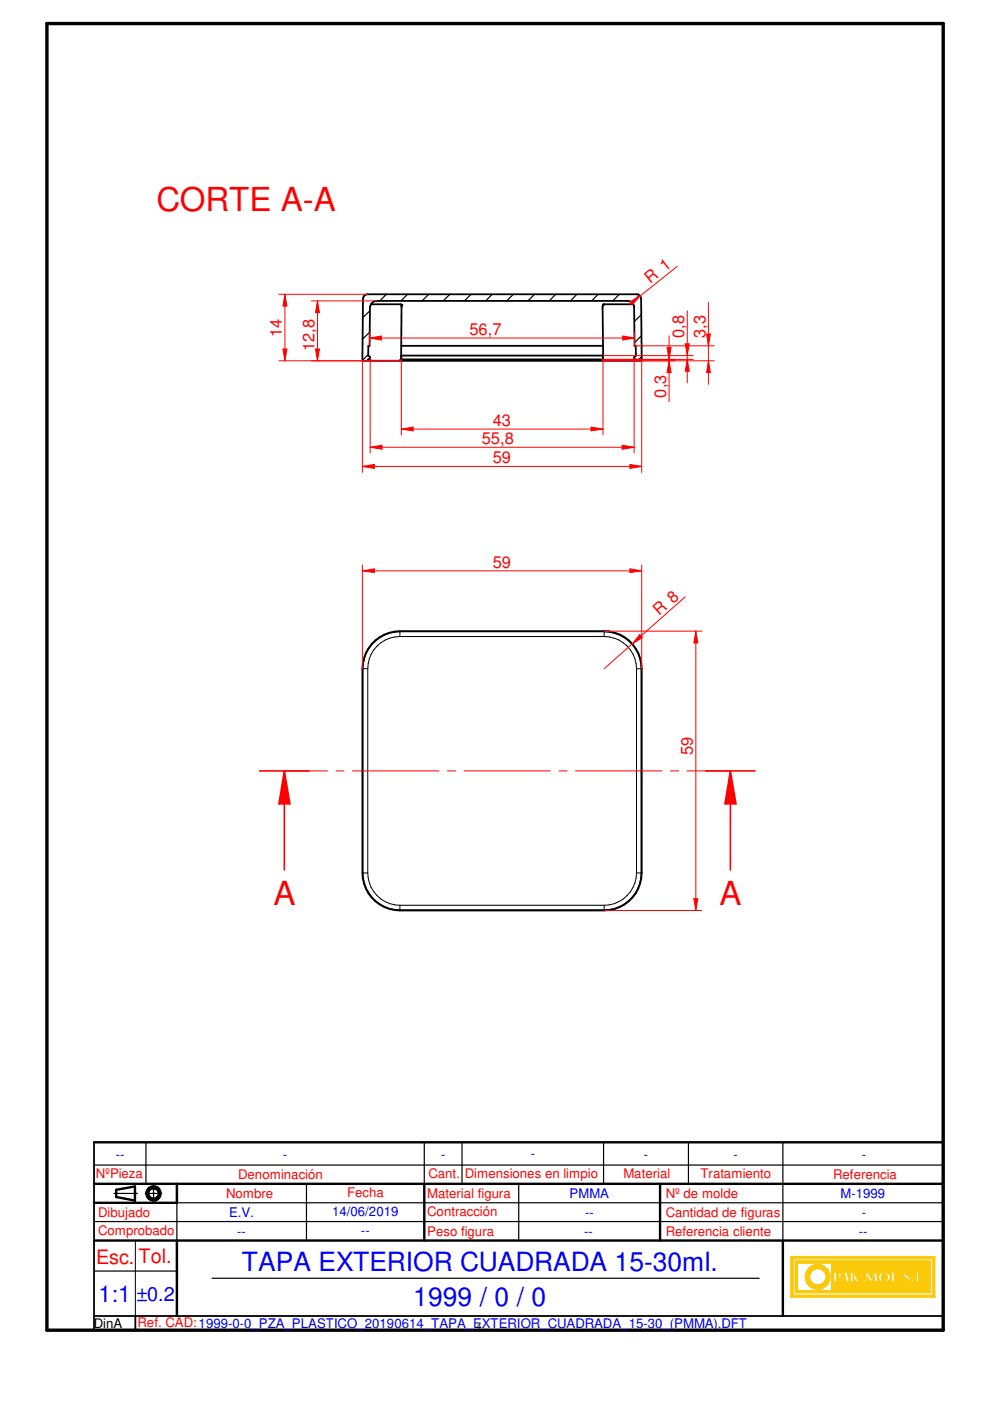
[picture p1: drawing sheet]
<svg xmlns="http://www.w3.org/2000/svg" width="210mm" height="297mm" viewBox="0 0 210 297" stroke-linecap="round" stroke-linejoin="round" font-family="sans-serif">
<path d="M9.9 5h190.1v277h-190.1z" fill="none" stroke="#000" stroke-width=".72"/>
<g fill="none" stroke="#000" stroke-width=".51">
<path d="M19.9 255h17.6M19.9 251h180.1M24.6 252.3v1.5M28.6 251.5v3.1M140 251v12M19.9 263h180.1M166 263v16"/>
<circle cx="32.5" cy="253" r="1.5"/>
<circle cx="32.6" cy="253" r="1.14"/>
</g>
<path d="M19.9 242.2v39.8h180.1v-39.8M19.9 279h180.1M28.7 279v3" fill="none" stroke="#000" stroke-width=".38"/>
<g fill="none" stroke="#000" stroke-width=".25">
<path d="M19.9 247h180.1M19.9 259h180.1M24.1 253h5M30.8 253h3.5M30.9 242.2v8.8M32.6 251.3v3.5M37.5 255v8M65 251v12M98 242.2v8.8M110 251v12M128 242.2v8.8M146 242.2v8.8"/>
<path d="M166 242.2v20.8M19.9 269.5h17.6M45 271h116"/>
</g>
<g fill="#faca0a">
<path d="M167.7 266.4v8.6h30.5v-8.6zM168.1 266.9h29.7v7.7h-29.7z" fill-rule="evenodd"/>
<path d="M168.6 267.3v6.8h28.7v-6.8zM193.1 271.5a.3 .3 0 0 1 .6 0 .3 .3 0 0 1-.6 0zM194.2 269.7h.6v1.9h.8v.2h-1.4zM195.9 271.4l.4-.1v.4l-.3 .1zM169.1 267.8h7.2v5.8h-7.2zM176.8 269.7h.8a.61 .61 0 0 1 .8 .5 .61 .61 0 0 1-.6 .7h-.4v.9h-.6zM179 269.7h.5l.6 2.1h-.6l-.1-.4h-.6l-.2 .4h-.2zM180.3 269.7h.5v.9l.8-.9h.3l-.5 .7 .7 1.4h-.7l-.5-.9-.1 .9h-.5zM182.2 270.6h.8v.2h-.8zM183.7 269.7h.3l.7 1.4 .8-1.4h.3l.3 2.1h-.6l-.1-1.2-.7 1.2h-.2l-.6-1.2-.2 1.2h-.4zM186.4 270.2a1.19 1.19 0 0 1 1.7-.4 1.19 1.19 0 0 1 .3 1.7 1.2 1.2 0 0 1-1.5 .2 1.2 1.2 0 0 1-.5-1.5zM189 269.7h.6v1.9h.8v.2h-1.4zM191.6 270a.73 .73 0 0 1 .8-.3 .73 .73 0 0 1 .6 .6l-.3 .1a.35 .35 0 0 0-.3-.5 .35 .35 0 0 0-.4 .4l.3 .1a.74 .74 0 0 1 .6 1.1 .74 .74 0 0 1-1.2 .1l-.1-.5h.2v.3a.35 .35 0 0 0 .5 .2 .35 .35 0 0 0 .1-.5 .88 .88 0 0 1-.8-1.1z" fill-rule="evenodd"/>
</g>
<g fill="none" stroke="#faca0a" stroke-width=".25">
<path d="M176.8 269.7h.8a.63 .63 0 0 1 .7 .3 .63 .63 0 0 1 0 .8l-.9 .1v.9h-.6zM179 269.7h.5l.6 2.1h-.6l-.1-.4h-.6l-.2 .4h-.2zM180.3 269.7h.5v.9l.8-.9h.3l-.5 .7 .7 1.4h-.7l-.5-.9-.1 .9h-.5zM183.7 269.7h.3l.7 1.4 .8-1.4h.3l.3 2.1h-.6l-.1-1.2-.7 1.2h-.2l-.6-1.2-.2 1.2h-.4zM186.4 270.2a1.19 1.19 0 0 1 1.7-.4 1.19 1.19 0 0 1 .3 1.7 1.2 1.2 0 0 1-1.5 .2 1.2 1.2 0 0 1-.5-1.5zM191.8 271.3h.1M192.2 271.7l-.4-.3v-.3h-.2a.73 .73 0 0 0 .4 .7 .73 .73 0 0 0 .8-.1M192.2 271.7h.1M192.2 269.7l-.4 .2-.2 .4a1.24 1.24 0 0 0 .9 1l.1 .1M192.3 269.7h.1M192.3 269.7l.6 .3 .1 .3-.3 .1a.35 .35 0 0 0-.3-.5 .35 .35 0 0 0-.4 .4l1 .6-.2 .8M192.3 270.4h.1"/>
<path d="M192.6 271.4h.1M192.6 271.4l-.4 .3M192.8 271.7h.1"/>
</g>
<path d="M171.3 269.1a2.65 2.65 0 0 1 2.9-.9 2.65 2.65 0 0 1 1.8 2.4h-.9a1.75 1.75 0 0 0-2.6-1.4 1.75 1.75 0 0 0 0 3 1.75 1.75 0 0 0 2.6-1.4h.9a2.66 2.66 0 0 1-3.6 2.4 2.66 2.66 0 0 1-1.1-4.1z" fill-rule="evenodd" fill="#faca0a"/>
<path d="M171.5 268.9a2.65 2.65 0 0 1 2.8-.7 2.65 2.65 0 0 1 1.7 2.4h-.9a1.74 1.74 0 0 0-2.6-1.4 1.74 1.74 0 0 0 0 3 1.74 1.74 0 0 0 2.6-1.4h.9a2.65 2.65 0 0 1-3.7 2.3 2.65 2.65 0 0 1-.8-4.2z" fill="none" stroke="#faca0a" stroke-width=".25"/>
<path d="M177.4 270l.4 .2v.4l-.3 .2h-.1z" fill-rule="evenodd" fill="#faca0a"/>
<path d="M177.4 270l.4 .2v.4l-.3 .2h-.1z" fill="none" stroke="#faca0a" stroke-width=".25"/>
<path d="M179.1 270.3l.2 .8h-.5z" fill="#faca0a"/>
<path d="M179.1 270.3l.2 .8h-.5z" fill="none" stroke="#faca0a" stroke-width=".25"/>
<path d="M187.1 270.2a.65 .65 0 0 1 .8-.1 .65 .65 0 0 1 .3 .7 .68 .68 0 0 1-.7 .9 .68 .68 0 0 1-.6-.9z" fill-rule="evenodd" fill="#faca0a"/>
<g fill="none" stroke="#faca0a" stroke-width=".25">
<path d="M167.7 266.4h30.5v8.6h-30.5zM168.1 266.9h29.7v7.7h-29.7zM168.6 267.3h28.7v6.8h-28.7zM169.1 267.8h7.2v5.8h-7.2zM182.2 270.6h.8v.2h-.8zM187.2 270l.3-.1a.9 .9 0 0 1 .6 .9 .9 .9 0 0 1-.6 .9 .96 .96 0 0 1-.3-1.7zM189 269.7h.6v1.9h.8v.2h-1.4zM194.2 269.7h.6v1.9h.8v.2h-1.4zM195.9 271.4l.4-.1v.4l-.3 .1z"/>
<circle cx="193.4" cy="271.5" r=".27"/>
</g>
<path d="M19.9 242.2h180.1M24.6 253.8l4 .8M28.6 251.5l-4 .8M37.5 251v4M90 251v12M37.5 263v16" fill="none" stroke="#000" stroke-width=".51"/>
<path d="M37.5 255h162.5M90 242.2v8.8" fill="none" stroke="#000" stroke-width=".25"/>
<g fill="none" stroke="#000" stroke-width=".21">
<path d="M78.9 136.7a7.9 7.9 0 0 1 5.9-2.8h43.3a7.8 7.8 0 0 1 7.8 7.9v43.3a7.8 7.8 0 0 1-7.8 7.8h-43.3a7.8 7.8 0 0 1-7.8-7.8v-43.3a8.2 8.2 0 0 1 1.9-5.1zM84.8 135a6.8 6.8 0 0 0-6.8 6.8M84.8 135h43.3M84.8 133.8v1.2M128.1 135a6.9 6.9 0 0 1 6.9 6.8M128.1 133.8v1.2M76.8 141.8h1.2M78 141.8v43.3M135 141.8v43.3M135 141.8h1.1M76.8 185.1h1.2M78 185.1a6.9 6.9 0 0 0 6.8 6.8"/>
<path d="M84.8 191.9h43.3M84.8 191.9v1.1M128.1 191.9v1.1M135 185.1a6.9 6.9 0 0 1-6.9 6.8M135 185.1h1.1M28.7 263v16"/>
</g>
<path d="M78.8 136.6a7.9 7.9 0 0 1 6-2.8h43.3a8 8 0 0 1 8 8v43.3a8 8 0 0 1-8 7.9h-43.3a8 8 0 0 1-8-7.9v-43.3a8.2 8.2 0 0 1 2-5.2z" fill="none" stroke="#000" stroke-width=".38"/>
<path d="M60.3 163.4h9.1M71.2 163.4h1.7M74.7 163.4h18.4M94.9 163.4h1.7M98.4 163.4h18.3M118.5 163.4h1.7M122 163.4h18.4M142.2 163.4h1.7M145.7 163.4h9.2" fill="none" stroke="#f00" stroke-width=".21"/>
<path d="M65.5 163.4h-5.2v21M149.6 163.4h5.3" fill="none" stroke="#f00" stroke-width=".34"/>
<path d="M60.3 163.4l1.2 7h-2.4z" fill="#f00"/>
<path d="M60.3 163.4l1.2 7h-2.4zM154.9 163.4v21" fill="none" stroke="#f00" stroke-width=".34"/>
<path d="M154.9 163.4l1.1 7h-2.3z" fill="#f00"/>
<path d="M55 163.4h5.3M154.9 163.4l1.1 7h-2.3zM154.9 163.4h5.2" fill="none" stroke="#f00" stroke-width=".34"/>
<g fill="none" stroke="#000" stroke-width=".25">
<path d="M78.1 75.2l-1.3 1.2M78.4 70.4l-1.5 1.5M78.4 65.9l-1.5 1.5M81.9 62.4l-1.4 1.4M86.4 62.4l-1.4 1.4M90.9 62.4l-1.4 1.4M95.4 62.4l-1.4 1.4M99.9 62.4l-1.4 1.4M104.4 62.4l-1.4 1.4M108.8 62.4l-1.4 1.4M113.3 62.4l-1.4 1.4M117.8 62.4l-1.3 1.4"/>
<path d="M122.3 62.4l-1.4 1.4M126.8 62.4l-1.4 1.4M131.3 62.4l-1.4 1.4M135.6 62.6l-1.6 1.6M136 66.7l-1.5 1.5M136 71.2l-1.5 1.4M136.1 75.6l-1 .9"/>
</g>
<path d="M77.3 62.7l.7-.3h57a.94 .94 0 0 1 .9 1l.2 13.1h-59.3l.2-13.1zM78.1 76.5v-.3l.2-.1 .2-.3-.4-.4v-2.1h.3v-8.1a1.48 1.48 0 0 1 1.5-1.4h53.1a1.4 1.4 0 0 1 1.5 1.4v8.1h.3v2.1l-.3 .2v.4l.3 .2v.3M78.6 76.3l-.2 .2M78.7 64.5l6.3 .1M85 73.3h42.8M85.1 64.6v.1M85.1 75.4h42.7v.8h-42.7zM85.1 64.7l-.1 11.8-.2-.2M127.8 64.7l.1 11.8 .2-.2M127.8 64.6v.1M134.2 64.5l-6.3 .1M134.4 76.3l.2 .2" fill="none" stroke="#000" stroke-width=".38"/>
<g fill="#000">
<circle cx="85.1" cy="64.6" r=".19"/>
<circle cx="85.1" cy="64.7" r=".19"/>
<circle cx="127.8" cy="64.7" r=".19"/>
<circle cx="127.9" cy="64.6" r=".19"/>
</g>
<path d="M76.8 119.8v22M136.1 119.8v22M76.8 121l2.6-.4v.8z" fill="none" stroke="#f00" stroke-width=".21"/>
<path d="M76.8 121l2.6-.4v.8z" fill="#f00"/>
<path d="M133.6 120.6l2.5 .4-2.5 .4z" fill="none" stroke="#f00" stroke-width=".21"/>
<path d="M133.6 120.6l2.5 .4-2.5 .4z" fill="#f00"/>
<path d="M76.8 121h59.3M128.1 133.8h20.7M147.5 133.8l.5 2.5h-.9zM128.1 193h20.7" fill="none" stroke="#f00" stroke-width=".21"/>
<path d="M147.5 133.8l.5 2.5h-.9z" fill="#f00"/>
<path d="M147.1 190.5h.9l-.5 2.5z" fill="none" stroke="#f00" stroke-width=".21"/>
<path d="M147.1 190.5h.9l-.5 2.5z" fill="#f00"/>
<path d="M59.1 62.4h18.9M59.1 76.5h25.9M60.4 62.4l.4 2.5h-.8zM147.5 133.8v59.2" fill="none" stroke="#f00" stroke-width=".21"/>
<path d="M60.4 62.4l.4 2.5h-.8z" fill="#f00"/>
<path d="M60 74h.8l-.4 2.5z" fill="none" stroke="#f00" stroke-width=".21"/>
<path d="M60 74h.8l-.4 2.5z" fill="#f00"/>
<path d="M60.4 62.4v14.1M66 76.5h19M66 63.8h13.9M66.9 74h.8l-.4 2.5z" fill="none" stroke="#f00" stroke-width=".21"/>
<path d="M66.9 74h.8l-.4 2.5z" fill="#f00"/>
<path d="M67.3 63.8l.4 2.5h-.8z" fill="none" stroke="#f00" stroke-width=".21"/>
<path d="M67.3 63.8l.4 2.5h-.8z" fill="#f00"/>
<path d="M67.3 63.8v12.7M134.5 73.3h17M134.6 76.5h16.9M150.2 76.5l.4 2.5h-.8z" fill="none" stroke="#f00" stroke-width=".21"/>
<path d="M150.2 76.5l.4 2.5h-.8z" fill="#f00"/>
<path d="M149.8 70.8h.8l-.4 2.5z" fill="none" stroke="#f00" stroke-width=".21"/>
<path d="M149.8 70.8h.8l-.4 2.5z" fill="#f00"/>
<path d="M127.8 76.2h15.3M127.9 76.5h15.2M141.9 76.5l.4 2.5h-.9zM150.2 64.1v17.4" fill="none" stroke="#f00" stroke-width=".21"/>
<path d="M141.9 76.5l.4 2.5h-.9z" fill="#f00"/>
<path d="M141.4 73.7h.9l-.4 2.5z" fill="none" stroke="#f00" stroke-width=".21"/>
<path d="M141.4 73.7h.9l-.4 2.5z" fill="#f00"/>
<path d="M127.8 75.4h19.2M127.8 76.2h19.2M141.9 71.2v14M145.3 72.9h.8l-.4 2.5z" fill="none" stroke="#f00" stroke-width=".21"/>
<path d="M145.3 72.9h.8l-.4 2.5z" fill="#f00"/>
<path d="M145.7 76.2l.4 2.5h-.8z" fill="none" stroke="#f00" stroke-width=".21"/>
<path d="M145.7 76.2l.4 2.5h-.8z" fill="#f00"/>
<path d="M143.6 56.5l-8.6 6.9M133.5 64l2.2-1.3-1.7 1.9zM145.7 65.9v15.3" fill="none" stroke="#f00" stroke-width=".21"/>
<path d="M133.5 64l2.2-1.3-1.7 1.9z" fill="#f00"/>
<path d="M76.8 76.5v23.7M136.1 76.5v23.7M76.8 98.9l2.6-.4v.8z" fill="none" stroke="#f00" stroke-width=".21"/>
<path d="M76.8 98.9l2.6-.4v.8z" fill="#f00"/>
<path d="M133.6 98.5l2.5 .4-2.5 .4z" fill="none" stroke="#f00" stroke-width=".21"/>
<path d="M133.6 98.5l2.5 .4-2.5 .4z" fill="#f00"/>
<path d="M78.4 70.4v2.9M78.4 71.7l2.5-.5v.9zM134.5 70.4v2.9M76.8 98.9h59.3" fill="none" stroke="#f00" stroke-width=".21"/>
<path d="M78.4 71.7l2.5-.5v.9z" fill="#f00"/>
<path d="M132 71.2l2.5 .5-2.5 .4z" fill="none" stroke="#f00" stroke-width=".21"/>
<path d="M132 71.2l2.5 .5-2.5 .4z" fill="#f00"/>
<path d="M78.4 71.7h56.1M78.5 75.9v20.2M134.5 75.9v20.2M78.5 94.8l2.5-.4v.8z" fill="none" stroke="#f00" stroke-width=".21"/>
<path d="M78.5 94.8l2.5-.4v.8z" fill="#f00"/>
<path d="M131.9 94.4l2.6 .4-2.6 .4z" fill="none" stroke="#f00" stroke-width=".21"/>
<path d="M131.9 94.4l2.6 .4-2.6 .4z" fill="#f00"/>
<path d="M85.1 76.1v16.1M127.8 76.1v16.1M78.5 94.8h56M85.1 91l2.5-.4v.8z" fill="none" stroke="#f00" stroke-width=".21"/>
<path d="M85.1 91l2.5-.4v.8z" fill="#f00"/>
<path d="M125.3 90.6l2.5 .4-2.5 .4z" fill="none" stroke="#f00" stroke-width=".21"/>
<path d="M125.3 90.6l2.5 .4-2.5 .4z" fill="#f00"/>
<path d="M85.1 91h42.7M135.6 134.5l.6 .7-2.1 1.3zM145.3 126.5l-17.2 15.3" fill="none" stroke="#f00" stroke-width=".21"/>
<path d="M135.6 134.5l.6 .7-2.1 1.3z" fill="#f00"/>
<g font-size="7" fill="#f00">
<text x="33.1" y="44.7">CORTE A-A</text>
<text x="58" y="191.9">A</text>
<text x="152.5" y="191.9">A</text>
</g>
<g font-size="5.6" fill="#00f">
<text x="51.3" y="269.4">TAPA EXTERIOR CUADRADA 15-30ml.</text>
<text x="87.6" y="276.9">1999 / 0 / 0</text>
</g>
<text font-size="4.9" fill="#00f" x="20.9" y="276">1:1</text>
<g font-size="4.2" fill="#f00">
<text x="20.4" y="267.9">Esc.</text>
<text x="29.3" y="267.9">Tol.</text>
</g>
<text font-size="4.2" fill="#00f" x="28.9" y="275.8">±0.2</text>
<g font-size="3.5" fill="#f00">
<text x="137.9" y="60.2" transform="rotate(-39 137.9 60.2)">R 1</text>
<text x="59.8" y="71.4" transform="rotate(-90 59.8 71.4)">14</text>
<text x="99.5" y="71.1">56,7</text>
<text x="145.1" y="71.7" transform="rotate(-90 145.1 71.7)">0,8</text>
<text x="149.6" y="71.7" transform="rotate(-90 149.6 71.7)">3,3</text>
<text x="66.7" y="74.4" transform="rotate(-90 66.7 74.4)">12,8</text>
<text x="141.3" y="84.3" transform="rotate(-90 141.3 84.3)">0,3</text>
<text x="102.2" y="94.2">55,8</text>
<text x="104.5" y="90.3">43</text>
<text x="104.5" y="98.3">59</text>
<text x="104.5" y="120.4">59</text>
<text x="139.8" y="130.6" transform="rotate(-42 139.8 130.6)">R 8</text>
<text x="146.9" y="160" transform="rotate(-90 146.9 160)">59</text>
</g>
<g font-size="2.8" fill="#00f">
<text x="24.6" y="245.7">--</text>
<text x="60" y="245.7">-</text>
<text x="93.5" y="245.7">-</text>
<text x="112.5" y="245.6">-</text>
<text x="136.5" y="245.7">-</text>
<text x="155.5" y="245.7">-</text>
<text x="182.7" y="245.7">-</text>
<text x="48.6" y="258">E.V.</text>
<text x="70.4" y="257.9">14/06/2019</text>
<text x="120.8" y="254">PMMA</text>
<text x="124" y="258">--</text>
<text x="178.2" y="254">M-1999</text>
<text x="182.8" y="257.9">-</text>
<text x="50.3" y="262">--</text>
<text x="76.5" y="261.9">--</text>
<text x="123.8" y="262">--</text>
<text x="182.1" y="262.1">--</text>
</g>
<g font-size="2.8" fill="#f00">
<text x="20.3" y="249.7">NºPieza</text>
<text x="50.5" y="250">Denominación</text>
<text x="90.8" y="249.7">Cant.</text>
<text x="98.6" y="249.7">Dimensiones en limpio</text>
<text x="132.2" y="249.7">Material</text>
<text x="148.5" y="249.7">Tratamiento</text>
<text x="176.7" y="250">Referencia</text>
<text x="20.8" y="257.9">Dibujado</text>
<text x="47.9" y="254">Nombre</text>
<text x="73.6" y="253.8">Fecha</text>
<text x="90.6" y="253.9">Material figura</text>
<text x="90.6" y="257.9">Contracción</text>
<text x="141.1" y="254">Nº de molde</text>
<text x="141.1" y="257.9">Cantidad de figuras</text>
<text x="20.8" y="261.9">Comprobado</text>
<text x="90.6" y="262">Peso figura</text>
<text x="141.1" y="262">Referencia cliente</text>
<text x="29.2" y="281.4">Ref. CAD:1999-0-0_PZA_PLASTICO_20190614_TAPA_EXTERIOR_CUADRADA_15-30_(PMMA).DFT</text>
</g>
<text font-size="2.8" x="19.9" y="281.5">DinA</text>
<text font-size="1.7" x="101.1" y="281.7">4</text>
</svg>
